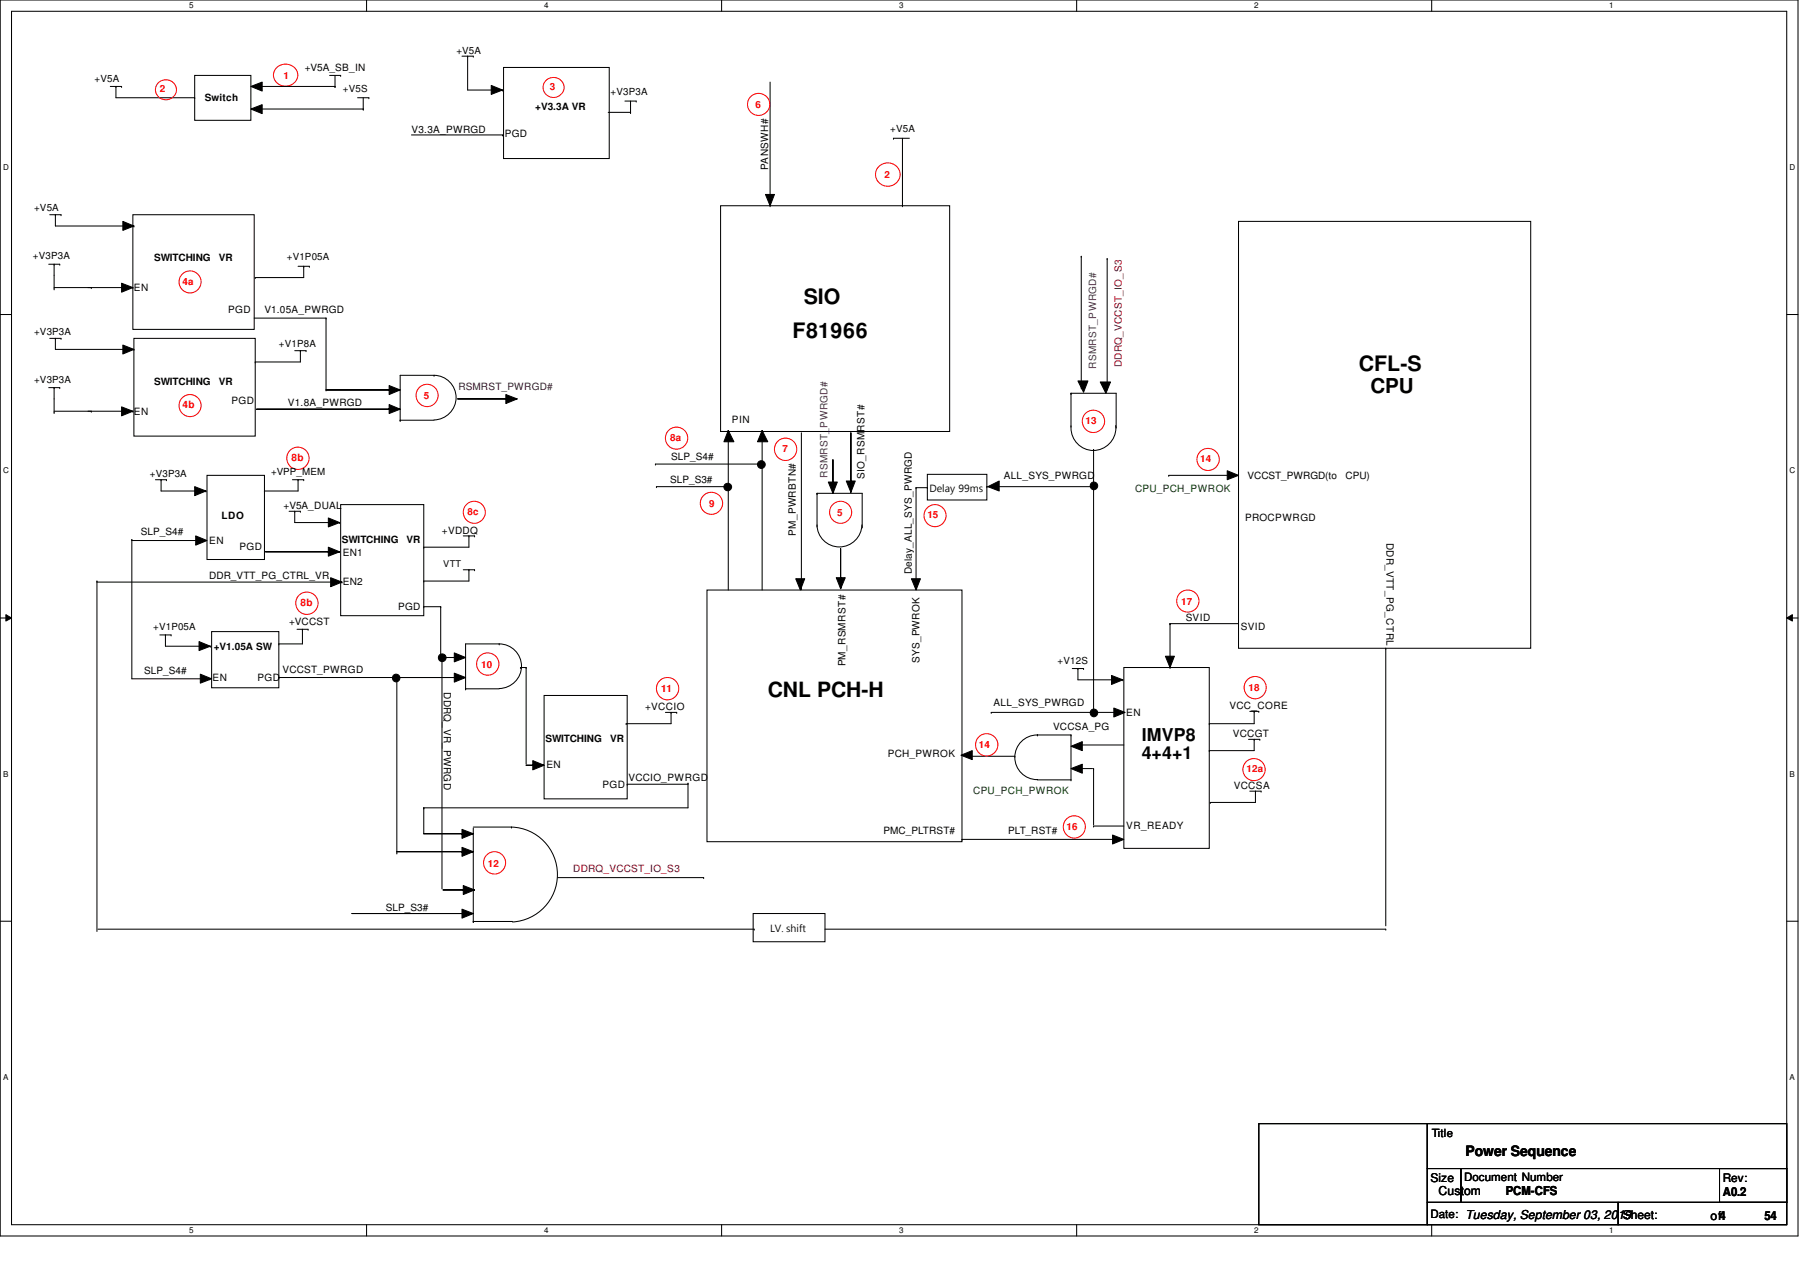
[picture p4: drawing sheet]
<svg xmlns="http://www.w3.org/2000/svg" width="297mm" height="210mm" viewBox="0 0 297 210" stroke-linecap="round" stroke-linejoin="round" font-family="sans-serif">
<path d="M0 0h296.7v204h-296.7zM1.9 1.9h292.9v200.2h-292.9z" fill="none" stroke="#000" stroke-width=".17"/>
<g fill="#fff">
<path d="M31.2 .2h.7v1.5h-.7z"/>
<path d="M31.2 202.3h.7v1.5h-.7z"/>
</g>
<path d="M60.5 0v1.9M60.5 202.1v1.9" fill="none" stroke="#000" stroke-width=".17"/>
<g fill="#fff">
<path d="M89.8 .2h.7v1.5h-.7z"/>
<path d="M89.8 202.3h.7v1.5h-.7z"/>
</g>
<path d="M119.1 0v1.9M119.1 202.1v1.9" fill="none" stroke="#000" stroke-width=".17"/>
<g fill="#fff">
<path d="M148.4 .2h.7v1.5h-.7z"/>
<path d="M148.4 202.3h.7v1.5h-.7z"/>
</g>
<path d="M177.7 0v1.9M177.7 202.1v1.9" fill="none" stroke="#000" stroke-width=".17"/>
<g fill="#fff">
<path d="M207 .2h.7v1.5h-.7z"/>
<path d="M207 202.3h.7v1.5h-.7z"/>
</g>
<path d="M236.3 0v1.9M236.3 202.1v1.9" fill="none" stroke="#000" stroke-width=".17"/>
<g fill="#fff">
<path d="M265.6 .2h.7v1.5h-.7z"/>
<path d="M265.6 202.3h.7v1.5h-.7z"/>
<path d="M.5 26.9h.9v1.5h-.9z"/>
<path d="M295.3 26.9h.9v1.5h-.9z"/>
<path d="M.5 76.9h.9v1.5h-.9z"/>
<path d="M295.3 76.9h.9v1.5h-.9z"/>
</g>
<path d="M0 51.9h1.9M294.8 51.9h1.9" fill="none" stroke="#000" stroke-width=".17"/>
<g fill="#fff">
<path d="M.5 127h.9v1.5h-.9z"/>
<path d="M295.3 127h.9v1.5h-.9z"/>
</g>
<path d="M0 102h1.9M1 101.4l.9 .6-.9 .5zM294.8 102l1-.6v1.1zM294.8 102h1.9" fill="none" stroke="#000" stroke-width=".17"/>
<path d="M1 101.4l.9 .6-.9 .5zM294.8 102l1-.6v1.1z" fill="#000"/>
<g fill="#fff">
<path d="M.5 177h.8v1.5h-.8z"/>
<path d="M295.3 177h.8v1.5h-.8z"/>
</g>
<g fill="none" stroke="#000" stroke-width=".17">
<path d="M18.2 14.3h1.9M19.1 14.3h.1M19.1 14.3v1.8h13M20.1 14.3h.1M32.1 12.4h9.3v7.5h-9.3zM32.1 16.1h.1M41.4 14.3l1.9-.8v1.5zM41.4 18l1.9-.7v1.5zM43.3 18h16.6M43.3 14.3h12M54.4 12.4h1.8M55.3 14.3h.1"/>
<path d="M55.3 12.4v1.9M56.2 12.4h.1M59 16.1h1.9M59.9 18h.1M59.9 16.1v1.9M60.9 16.1h.1M76.2 9.3h1.9M77.2 9.3h.1M77.2 9.3v5.6h5.7M78.1 9.3h.1M81.1 14.1l1.8 .8-1.8 .7zM82.9 14.9h.1"/>
<path d="M83.1 11.1h17.4v15.1h-17.4zM100.4 18.5h3.7M103.1 16.7h1.9M104.1 18.5h.1M104.1 16.7v1.8M105 16.7h.1M127.1 13.5v20.5M8.2 35.4h1.9M9.1 35.4h.1M9.1 35.4v1.9h13M10.1 35.4h.1M20.3 36.5l1.8 .8-1.8 .7z"/>
<path d="M21.9 35.4h20v19h-20zM22.1 37.3h.1M67.9 22.3h15M82.9 22.3h.1M118.9 34h37.8v37.2h-37.8zM126.3 32.1h1.5l-.7 1.9zM127.1 34h.1M147.4 22.8h.1M147.4 22.8h2.7M148.9 34h.1M148.9 22.8v11.2M204.4 36.5h48.2v70.5h-48.2z"/>
<path d="M8 43.6h1.9M8.2 55.8h1.9M8.9 43.6h.1M8.9 47.7h.1M8.9 43.6v4.1M8.9 47.5h13M9.1 55.8h.1M9.1 55.8v1.9h13M9.9 43.6h.1M10.1 55.8h.1M15.1 47.5h.1M20.1 46.7l1.8 .8-1.8 .7z"/>
<path d="M20.3 56.9l1.8 .8-1.8 .7zM21.9 47.5h.1M22.1 55.8h20v16.2h-20zM22.1 57.7h.1M41.9 52.5h11.9M42.1 59.7h.1M42.1 45.8h.1M48.6 57.9h1.9M49.2 43.9h1.9M49.6 57.9h.1M49.6 57.9v1.8h-7.5M50.1 43.9h.1"/>
<path d="M50.1 43.9v1.9h-8M50.5 57.9h.1M51.1 43.9h.1M53.8 52.5h.1M53.8 52.5v11.8M178.4 42.3h.1M178.4 42.3v21.9M182.7 42.7h.1M182.7 42.7v21.6M8 64h1.9M8.9 64h.1M8.9 68.1h.1"/>
<path d="M8.9 67.9h13M8.9 64v4.1M9.9 64h.1M15.1 67.9h.1M20.1 67.1l1.8 .8-1.8 .7zM21.9 67.9h.1M25.7 79.2h1.8M26.6 79.2h.1M26.6 79.2v1.8h7.4M27.5 79.2h.1M34.2 78.4h9.4v13.9h-9.4zM42.3 67.5h23.7l-1.8 .7v-1.4l1.8 .7z"/>
<path d="M48.3 79.2h1.8M49.2 79.2h.1M49.2 79.2v1.8h-5.6M50.1 79.2h.1M53.8 64.3h12.2l-1.8 .8v-1.5l1.8 .7zM53.8 64.3h.1M66 69.3h.1M66 69.3h5.6M71.6 61.9a3.7 3.7 0 0 1 3.7 3.7 3.7 3.7 0 0 1-3.7 3.7M71.6 61.9h.1M71.6 61.9h-5.6v7.4M75.5 65.8h9.8l-1.8 .8v-1.5l1.8 .7z"/>
<path d="M108.2 76.6h.1M108.2 76.6h17.6M120.2 71l.9 1.9h-1.6zM120.2 71h.1M120.2 71v26.4M125.8 71l.9 1.9h-1.7zM125.8 71h.1M125.8 71v26.4M132.2 71.4v25.8M137.5 75.9v5.5l-.8-1.9h1.5l-.7 1.9zM140.4 71.4v9.8l-.7-1.8h1.4l-.7 1.8zM153 78.3h9.9v4.2h-9.9z"/>
<path d="M176.7 64.9h.1M176.7 64.9v5.6M176.7 64.9h7.5v5.6M177.9 62.9h1.6l-.7 1.8zM180.5 79.8h.1M180.5 74.2h.1M180.5 74.2v43.4M181.6 63h1.7l-.8 1.9zM184.1 70.2a3.7 3.7 0 0 1-3.7 4.1 3.7 3.7 0 0 1-3.7-4M184.2 70.5h.1M192.9 78.4h.1M192.9 78.4h11.3"/>
<path d="M202.5 77.7l1.9 .7-1.9 .8zM16 95.9h.1M16 96.1h40.4M16 95.9v57.8M21.8 89h.1M21.8 89.2h11.8M21.8 89v23h12.7M32.1 80.3l1.9 .7-1.9 .8zM32.3 88.4l1.9 .8-1.9 .8zM33.6 89.2h.1M34 81h.1M43.6 81h.1"/>
<path d="M43.8 91.1h12.2l-1.8 .7v-1.5l1.8 .8zM47.7 84.4h1.9M48.6 84.4h.1M48.6 84.4v1.8h7.4M49.6 84.4h.1M54.2 85.5l1.8 .7-1.8 .8zM54.6 95.3l1.8 .8-1.8 .7zM56 86.2h.1M56.2 83.3h13.7v18.3h-13.7zM56.4 96.1h.1M69.9 90.3h.1M69.9 95.9h.1"/>
<path d="M76.5 88.4h1.8M76.5 94h1.8M77.4 88.4h.1M77.4 94h.1M77.4 88.4v1.9h-7.5M77.4 94v1.9h-7.5M78.3 88.4h.1M78.3 94h.1M108.3 80.3h.1M108.3 80.3h11.9M116.7 97.4h42v41.5h-42zM131.3 95.5h1.5l-.7 1.9z"/>
<path d="M132.2 97.2h.1M134.8 86.6a3.7 3.7 0 0 0 3.7 3.7 3.7 3.7 0 0 0 3.7-3.7M134.8 81.4h.1M134.8 81.4h7.5v5.6M134.8 81.4v5.6M138.7 90.5v6.7l-.7-1.9h1.5l-.8 1.9zM142.3 87h.1M150.4 95.5h1.5l-.7 1.9zM151.2 80.5h.1M151.2 80.5v16.7M151.2 80.5h1.8M153 80.5h.1"/>
<path d="M162.9 80.3h.1M162.9 80.3h17.2M163 80.3l1.9-.9v1.6zM26.4 104.8h1.8M27.3 104.8h.1M27.3 104.8v1.8h7.4M28.2 104.8h.1M32.8 105.9l1.9 .7-1.9 .8zM33.1 111.3l1.8 .7-1.8 .7zM34.5 112h.1M34.7 106.6h.1M34.9 104.2h11.1v9.3h-11.1z"/>
<path d="M46 106.3h.1M46 111.8h.1M46 111.8h19.5v29M49 103.8h1.8M49.9 103.8h.1M49.9 103.8v2.5h-3.9M50.8 103.8h.1M65.5 111.8h11.3l-1.8 .8v-1.5l1.8 .7zM69.9 100.1h.1M69.9 100.1h2.8M72.7 108.5h4.1l-1.8 .7v-1.5l1.8 .8zM72.7 100.1h.1"/>
<path d="M72.7 100.1v8.6M72.9 108.5h.1M72.9 108.5v38.2M76.8 113.7h.1M76.8 113.7h5.6M82.4 106.3h.1M82.4 106.3a3.7 3.7 0 0 1 3.7 3.6 3.7 3.7 0 0 1-3.7 3.7M82.4 106.3h-5.6v7.4M85.9 110.2h.1M85.9 110.2h.9M86.8 110.2h.1M86.8 110.2v15.9"/>
<path d="M89.8 114.8h13.7v17h-13.7zM103.3 119.4h.1M109.8 117.6h1.9M110.7 117.6h.1M110.7 117.6v1.8h-7.4M111.7 117.6h.1M163.6 117.6h.1M163.6 117.6h21.9M176.9 110.3h1.9M177.9 110.3h.1M177.9 110.3v1.9h7.4M178.8 110.3h.1"/>
<path d="M183.4 111.5l1.9 .7-1.9 .7zM183.8 116.8l1.9 .8-1.9 .7zM185.3 112.2h.1M185.5 110.2h14.1v29.8h-14.1zM192.3 108.3h1.5l-.7 1.9zM193.1 102.9h.1M193.1 102.9v7.4M193.1 102.9h11.3M199.6 119.4h.1M206.2 117.4h1.5M207 117.4h.1M207 117.4v2h-7.4"/>
<path d="M207.7 117.4h.1M228.7 107h.1M228.7 107v45.8M69.9 137.6h8.2l-1.9 .7v-1.4l1.9 .7zM69.9 133.3h.1M69.9 133.3v4.3M78.1 136.5h6.3M78.1 136.7v15.4M84.4 136.5h.1M84.4 136.5a7.8 7.8 0 0 1 7.6 7.7 7.8 7.8 0 0 1-7.4 7.9M86.8 126.3h3l-1.9 .7v-1.5l1.9 .8zM103.5 129.4h.1"/>
<path d="M103.5 129.4h10M113.5 129.2h.1M113.5 129.2v4.1h-43.6M158.6 124.6l1.8-.7v1.4zM158.7 138.5h.1M158.7 138.5h25.7M160.1 124.8h7.4M167.5 124.8h.1M171.2 121.3h.1M171.2 121.3a3.7 3.7 0 0 0-3.7 3.7 3.7 3.7 0 0 0 3.7 3.7M171.2 121.3h5.5M171.2 128.7h5.5"/>
<path d="M176.7 126.8l1.9-.7v1.5zM176.7 123.1l1.9-.7v1.5zM176.7 121.3h.1M176.7 128.7h.1M176.7 121.3v7.4M177.9 122.9h.1M177.9 122.9h7.6M178.2 126.8h.1M178.2 126.8h2.1M180.5 136.3h.1M180.5 126.8h.1M180.5 126.8v9.3"/>
<path d="M180.5 136.3h5M183.6 137.8l1.9 .7-1.9 .8zM199.6 123.9h.1M199.7 132.4h.1M206 122h1.9M206.2 130.6h1.9M207 122h.1M207 122v1.9h-7.4M207.2 130.6h.1M207.2 130.6v1.8h-7.5M207.9 122h.1M208.1 130.6h.1"/>
<path d="M0 152h1.9M16.2 153.3h108.3M58.1 150.7h20l-1.9 .8v-1.5l1.9 .7zM65.5 140.5h12.6l-1.9 .8v-1.5l1.9 .7zM65.5 140.8h.1M73.1 146.9h5.2l-1.8 .7v-1.5l1.8 .8zM78.1 152.1h.1M78.1 152.1h6.5M92 144.8h24.1M116.1 144.8h.1M124.3 150.7h11.8v4.7h-11.8zM124.5 153.3h.1"/>
<path d="M136.1 153.3h92.6M228.7 153.3h.1M294.8 152h1.9M207.7 185.4h27.8v16.7h-27.8zM235.5 192.8h5.6v5.6h-5.6zM235.5 198.4h31.5v3.7h-31.5zM235.5 185.4h59.3v7.4h-59.3zM241.1 192.8h53.7v5.6h-53.7zM267 198.4h27.8v3.7h-27.8zM283.8 192.8h11v5.6h-11z"/>
<circle cx="125.6" cy="76.7" r=".64"/>
<circle cx="120.1" cy="80.4" r=".63"/>
<circle cx="180.5" cy="80.2" r=".63"/>
<circle cx="65.4" cy="111.9" r=".63"/>
<circle cx="73" cy="108.5" r=".64"/>
<circle cx="180.5" cy="117.6" r=".63"/>
</g>
<g fill="#000">
<path d="M41.4 14.3l1.9-.8v1.5z" fill-rule="evenodd"/>
<path d="M41.4 18l1.9-.7v1.5z" fill-rule="evenodd"/>
<path d="M81.1 14.1l1.8 .8-1.8 .7z" fill-rule="evenodd"/>
<path d="M20.3 36.5l1.8 .8-1.8 .7z" fill-rule="evenodd"/>
<path d="M126.3 32.1h1.5l-.7 1.9z" fill-rule="evenodd"/>
<path d="M20.1 46.7l1.8 .8-1.8 .7z" fill-rule="evenodd"/>
<path d="M20.3 56.9l1.8 .8-1.8 .7z" fill-rule="evenodd"/>
<path d="M20.1 67.1l1.8 .8-1.8 .7z" fill-rule="evenodd"/>
<path d="M42.3 67.5h23.7l-1.8 .7v-1.4l1.8 .7z" fill-rule="evenodd"/>
<path d="M53.8 64.3h12.2l-1.8 .8v-1.5l1.8 .7z" fill-rule="evenodd"/>
<path d="M75.5 65.8h9.8l-1.8 .8v-1.5l1.8 .7z" fill-rule="evenodd"/>
<path d="M120.2 71l.9 1.9h-1.6z" fill-rule="evenodd"/>
<path d="M125.8 71l.9 1.9h-1.7z" fill-rule="evenodd"/>
<path d="M137.5 75.9v5.5l-.8-1.9h1.5l-.7 1.9z" fill-rule="evenodd"/>
<path d="M140.4 71.4v9.8l-.7-1.8h1.4l-.7 1.8z" fill-rule="evenodd"/>
<path d="M177.9 62.9h1.6l-.7 1.8z" fill-rule="evenodd"/>
<path d="M181.6 63h1.7l-.8 1.9z" fill-rule="evenodd"/>
<path d="M202.5 77.7l1.9 .7-1.9 .8z" fill-rule="evenodd"/>
<path d="M32.1 80.3l1.9 .7-1.9 .8z" fill-rule="evenodd"/>
<path d="M32.3 88.4l1.9 .8-1.9 .8z" fill-rule="evenodd"/>
<path d="M43.8 91.1h12.2l-1.8 .7v-1.5l1.8 .8z" fill-rule="evenodd"/>
<path d="M54.2 85.5l1.8 .7-1.8 .8z" fill-rule="evenodd"/>
<path d="M54.6 95.3l1.8 .8-1.8 .7z" fill-rule="evenodd"/>
<path d="M131.3 95.5h1.5l-.7 1.9z" fill-rule="evenodd"/>
<path d="M138.7 90.5v6.7l-.7-1.9h1.5l-.8 1.9z" fill-rule="evenodd"/>
<path d="M150.4 95.5h1.5l-.7 1.9z" fill-rule="evenodd"/>
<path d="M163 80.3l1.9-.9v1.6z" fill-rule="evenodd"/>
<path d="M32.8 105.9l1.9 .7-1.9 .8z" fill-rule="evenodd"/>
<path d="M33.1 111.3l1.8 .7-1.8 .7z" fill-rule="evenodd"/>
<path d="M65.5 111.8h11.3l-1.8 .8v-1.5l1.8 .7z" fill-rule="evenodd"/>
<path d="M72.7 108.5h4.1l-1.8 .7v-1.5l1.8 .8z" fill-rule="evenodd"/>
<path d="M183.4 111.5l1.9 .7-1.9 .7z" fill-rule="evenodd"/>
<path d="M183.8 116.8l1.9 .8-1.9 .7z" fill-rule="evenodd"/>
<path d="M192.3 108.3h1.5l-.7 1.9z" fill-rule="evenodd"/>
<path d="M69.9 137.6h8.2l-1.9 .7v-1.4l1.9 .7z" fill-rule="evenodd"/>
<path d="M86.8 126.3h3l-1.9 .7v-1.5l1.9 .8z" fill-rule="evenodd"/>
<path d="M158.6 124.6l1.8-.7v1.4z" fill-rule="evenodd"/>
<path d="M176.7 126.8l1.9-.7v1.5z" fill-rule="evenodd"/>
<path d="M176.7 123.1l1.9-.7v1.5z" fill-rule="evenodd"/>
<path d="M183.6 137.8l1.9 .7-1.9 .8z" fill-rule="evenodd"/>
<path d="M58.1 150.7h20l-1.9 .8v-1.5l1.9 .7z" fill-rule="evenodd"/>
<path d="M65.5 140.5h12.6l-1.9 .8v-1.5l1.9 .7z" fill-rule="evenodd"/>
<path d="M73.1 146.9h5.2l-1.8 .7v-1.5l1.8 .8z" fill-rule="evenodd"/>
<circle cx="125.6" cy="76.7" r=".64"/>
<circle cx="120.1" cy="80.4" r=".63"/>
<circle cx="180.5" cy="80.2" r=".63"/>
<circle cx="65.4" cy="111.9" r=".63"/>
<circle cx="73" cy="108.5" r=".64"/>
<circle cx="180.5" cy="117.6" r=".63"/>
</g>
<g fill="none" stroke="#f00" stroke-width=".17">
<path d="M45.7 11.1a2 2 0 0 1 2.3-.3 2 2 0 0 1 1.1 2.1 2 2 0 0 1-2.4 1.3 2 2 0 0 1-1.5-2.3zM145.1 27.4a1.97 1.97 0 0 1 2.9 .1 1.97 1.97 0 0 1-.5 3 1.97 1.97 0 0 1-2.5-.5 1.97 1.97 0 0 1 .1-2.6z"/>
<circle cx="27.4" cy="14.8" r="1.7"/>
<circle cx="91.4" cy="14.4" r="1.7"/>
<circle cx="125.2" cy="17.2" r="1.84"/>
<circle cx="31.4" cy="46.5" r="1.82"/>
<circle cx="31.4" cy="66.9" r="1.82"/>
<circle cx="49.2" cy="75.6" r="1.85"/>
<circle cx="70.5" cy="65.3" r="1.83"/>
<circle cx="111.7" cy="72.3" r="1.84"/>
<circle cx="129.6" cy="74.1" r="1.85"/>
<circle cx="180.4" cy="69.5" r="1.85"/>
<circle cx="199.4" cy="75.8" r="1.84"/>
<circle cx="50.6" cy="99.5" r="1.85"/>
<circle cx="78.3" cy="84.5" r="1.82"/>
<circle cx="117.4" cy="83.1" r="1.84"/>
<circle cx="138.7" cy="84.5" r="1.82"/>
<circle cx="154.3" cy="85.1" r="1.82"/>
<circle cx="196" cy="99.2" r="1.84"/>
<circle cx="80.5" cy="109.6" r="1.85"/>
<circle cx="110.2" cy="113.6" r="1.85"/>
<circle cx="207.1" cy="113.5" r="1.83"/>
<circle cx="162.8" cy="122.9" r="1.85"/>
<circle cx="177.3" cy="136.5" r="1.83"/>
<circle cx="206.9" cy="127" r="1.84"/>
<circle cx="81.6" cy="142.4" r="1.83"/>
</g>
<g font-size="3.5">
<text x="132.6" y="50.2">SIO</text>
<text x="130.8" y="55.8">F81966</text>
<text x="224.2" y="61.3">CFL-S</text>
<text x="126.7" y="115">CNL PCH-H</text>
</g>
<text font-size="3.4" x="226.1" y="64.9">CPU</text>
<g font-size="2.9">
<text x="188.4" y="122.3">IMVP8</text>
<text x="188.4" y="125.3">4+4+1</text>
</g>
<text font-size="2.4" x="241.8" y="190.8">Power Sequence</text>
<g font-size="2">
<text x="236.1" y="195">Size</text>
<text x="237.4" y="197.1">Custom</text>
<text x="248.5" y="197.1">PCM-CFS</text>
<text x="284.3" y="197.4">A0.2</text>
<text x="267.8" y="201.2">Sheet:</text>
<text x="282.3" y="201.3">of4</text>
<text x="291.2" y="201.3">54</text>
</g>
<g font-size="1.9">
<text x="236.3" y="187.7">Title</text>
<text x="241.6" y="194.9">Document Number</text>
<text x="284.3" y="195">Rev:</text>
<text x="236.1" y="201">Date: Tuesday, September 03, 2019</text>
</g>
<g font-size="1.7">
<text x="50.3" y="11.7">+V5A_SB_IN</text>
<text x="33.8" y="16.7">Switch</text>
<text x="67.9" y="21.9">V3.3A_PWRGD</text>
<text x="83.3" y="22.6">PGD</text>
<text x="88.3" y="18.2">+V3.3A VR</text>
<text x="126.7" y="28" transform="rotate(-90 126.7 28)">PANSWH#</text>
<text x="25.4" y="43.1">SWITCHING</text>
<text x="36.1" y="43.1">VR</text>
<text x="22.1" y="48">EN</text>
<text x="37.7" y="51.7">PGD</text>
<text x="43.6" y="51.7">V1.05A_PWRGD</text>
<text x="25.4" y="63.5">SWITCHING</text>
<text x="36.1" y="63.5">VR</text>
<text x="22.1" y="68.4">EN</text>
<text x="38.2" y="66.6">PGD</text>
<text x="47.5" y="66.9">V1.8A_PWRGD</text>
<text x="120.8" y="69.7">PIN</text>
<text x="110.7" y="75.9">SLP_S4#</text>
<text x="46.8" y="84">+V5A_DUAL</text>
<text x="110.6" y="79.8">SLP_S3#</text>
<text x="142.7" y="79" transform="rotate(-90 142.7 79)">SIO_RSMRST#</text>
<text x="165.6" y="79">ALL_SYS_PWRGD</text>
<text x="205.9" y="79">VCCST_PWRGD(to</text>
<text x="222" y="79">CPU)</text>
<text x="23.2" y="88.3">SLP_S4#</text>
<text x="34.5" y="89.7">EN</text>
<text x="36.6" y="85.7">LDO</text>
<text x="56.4" y="89.6">SWITCHING</text>
<text x="67.1" y="89.6">VR</text>
<text x="72.9" y="88.1">+VDDQ</text>
<text x="131.4" y="88.4" transform="rotate(-90 131.4 88.4)">PM_PWRBTN#</text>
<text x="205.5" y="86">PROCPWRGD</text>
<text x="228.8" y="89.6" transform="rotate(90 228.8 89.6)">DDR_VTT_PG_CTRL</text>
<text x="34.5" y="95.5">DDR_VTT_PG_CTRL_VR</text>
<text x="39.5" y="90.7">PGD</text>
<text x="56.6" y="91.8">EN1</text>
<text x="150.4" y="94.7" transform="rotate(-90 150.4 94.7)">Delay_ALL_SYS_PWRGD</text>
<text x="56.6" y="96.6">EN2</text>
<text x="65.7" y="100.7">PGD</text>
<text x="35.3" y="107.2">+V1.05A SW</text>
<text x="47.7" y="103.1">+VCCST</text>
<text x="195.7" y="102.5">SVID</text>
<text x="204.8" y="104">SVID</text>
<text x="23.8" y="111.3">SLP_S4#</text>
<text x="35.1" y="112.4">EN</text>
<text x="42.5" y="112.4">PGD</text>
<text x="46.6" y="111.1">VCCST_PWRGD</text>
<text x="139.5" y="110" transform="rotate(-90 139.5 110)">PM_RSMRST#</text>
<text x="151.8" y="109.4" transform="rotate(-90 151.8 109.4)">SYS_PWROK</text>
<text x="73.2" y="114.2" transform="rotate(90 73.2 114.2)">DDRQ_VR_PWRGD</text>
<text x="106.5" y="117.2">+VCCIO</text>
<text x="164" y="116.5">ALL_SYS_PWRGD</text>
<text x="185.8" y="118.1">EN</text>
<text x="202.9" y="117">VCC_CORE</text>
<text x="90" y="122.4">SWITCHING</text>
<text x="100.7" y="122.4">VR</text>
<text x="146.5" y="125">PCH_PWROK</text>
<text x="173.8" y="120.5">VCCSA_PG</text>
<text x="203.5" y="121.6">VCCGT</text>
<text x="90.2" y="126.7">EN</text>
<text x="99.4" y="130">PGD</text>
<text x="103.7" y="128.9">VCCIO_PWRGD</text>
<text x="203.6" y="130.2">VCCSA</text>
<text x="145.8" y="137.6">PMC_PLTRST#</text>
<text x="166.4" y="137.6">PLT_RST#</text>
<text x="185.8" y="136.9">VR_READY</text>
<text x="63.7" y="150.4">SLP_S3#</text>
</g>
<text font-size="1.7" fill="#400040" x="75.7" y="64.3">RSMRST_PWRGD#</text>
<g font-size="1.7" fill="#400080">
<text x="180.9" y="60.8" transform="rotate(-90 180.9 60.8)">RSMRST_PWRGD#</text>
<text x="136.6" y="78.8" transform="rotate(-90 136.6 78.8)">RSMRST_PWRGD#</text>
</g>
<g font-size="1.7" fill="#800000">
<text x="185.1" y="60.6" transform="rotate(-90 185.1 60.6)">DDRQ_VCCST_IO_S3</text>
<text x="94.6" y="143.9">DDRQ_VCCST_IO_S3</text>
</g>
<g font-size="1.7" fill="#f00">
<text x="30.1" y="67.4">4b</text>
<text x="48.1" y="76.1">8b</text>
<text x="49.6" y="100">8b</text>
<text x="109.1" y="114.3">11</text>
</g>
<g font-size="1.7" fill="#004000">
<text x="187.3" y="81.2">CPU_PCH_PWROK</text>
<text x="160.6" y="131.1">CPU_PCH_PWROK</text>
</g>
<g font-size="1.6">
<text x="75.3" y="8.8">+V5A</text>
<text x="15.6" y="13.5">+V5A</text>
<text x="56.6" y="15.2">+V5S</text>
<text x="100.8" y="15.7">+V3P3A</text>
<text x="146.9" y="21.8">+V5A</text>
<text x="5.6" y="34.8">+V5A</text>
<text x="5.4" y="42.8">+V3P3A</text>
<text x="47.3" y="43">+V1P05A</text>
<text x="5.6" y="55.2">+V3P3A</text>
<text x="46" y="57.3">+V1P8A</text>
<text x="5.6" y="63.2">+V3P3A</text>
<text x="24.7" y="78.8">+V3P3A</text>
<text x="44.7" y="78.4">+VPP_MEM</text>
<text x="153.4" y="81.2">Delay 99ms</text>
<text x="25.3" y="104">+V1P05A</text>
<text x="174.5" y="109.6">+V12S</text>
<text x="127.1" y="153.8">LV. shift</text>
</g>
<g font-size="1.6" fill="#f00">
<text x="26.4" y="15.2">2</text>
<text x="46.8" y="13">1</text>
<text x="90.7" y="14.9">3</text>
<text x="124.7" y="17.9">6</text>
<text x="146" y="29.3">2</text>
<text x="30.1" y="46.9">4a</text>
<text x="69.9" y="65.9">5</text>
<text x="179.2" y="69.9">13</text>
<text x="110.6" y="72.7">8a</text>
<text x="129.1" y="74.6">7</text>
<text x="198.1" y="76.2">14</text>
<text x="117" y="83.7">9</text>
<text x="77.2" y="85">8c</text>
<text x="138.2" y="85.2">5</text>
<text x="153" y="85.5">15</text>
<text x="194.9" y="99.8">17</text>
<text x="79.4" y="110.2">10</text>
<text x="206" y="114.1">18</text>
<text x="161.5" y="123.4">14</text>
<text x="205.7" y="127.4">12a</text>
<text x="176" y="136.9">16</text>
<text x="80.5" y="143">12</text>
</g>
<text font-size="1.5" x="73.1" y="93.6">VTT</text>
<g font-size="1.3">
<text x="31.2" y="1.4">5</text>
<text x="89.8" y="1.4">4</text>
<text x="148.4" y="1.4">3</text>
<text x="207" y="1.4">2</text>
<text x="265.6" y="1.4">1</text>
<text x=".5" y="28.1">D</text>
<text x="295.3" y="28.1">D</text>
<text x=".5" y="78.1">C</text>
<text x="295.3" y="78.1">C</text>
<text x=".5" y="128.2">B</text>
<text x="295.3" y="128.2">B</text>
<text x=".5" y="178.2">A</text>
<text x="295.3" y="178.2">A</text>
<text x="31.2" y="203.5">5</text>
<text x="89.8" y="203.5">4</text>
<text x="148.4" y="203.5">3</text>
<text x="207" y="203.5">2</text>
<text x="265.6" y="203.5">1</text>
</g>
</svg>
